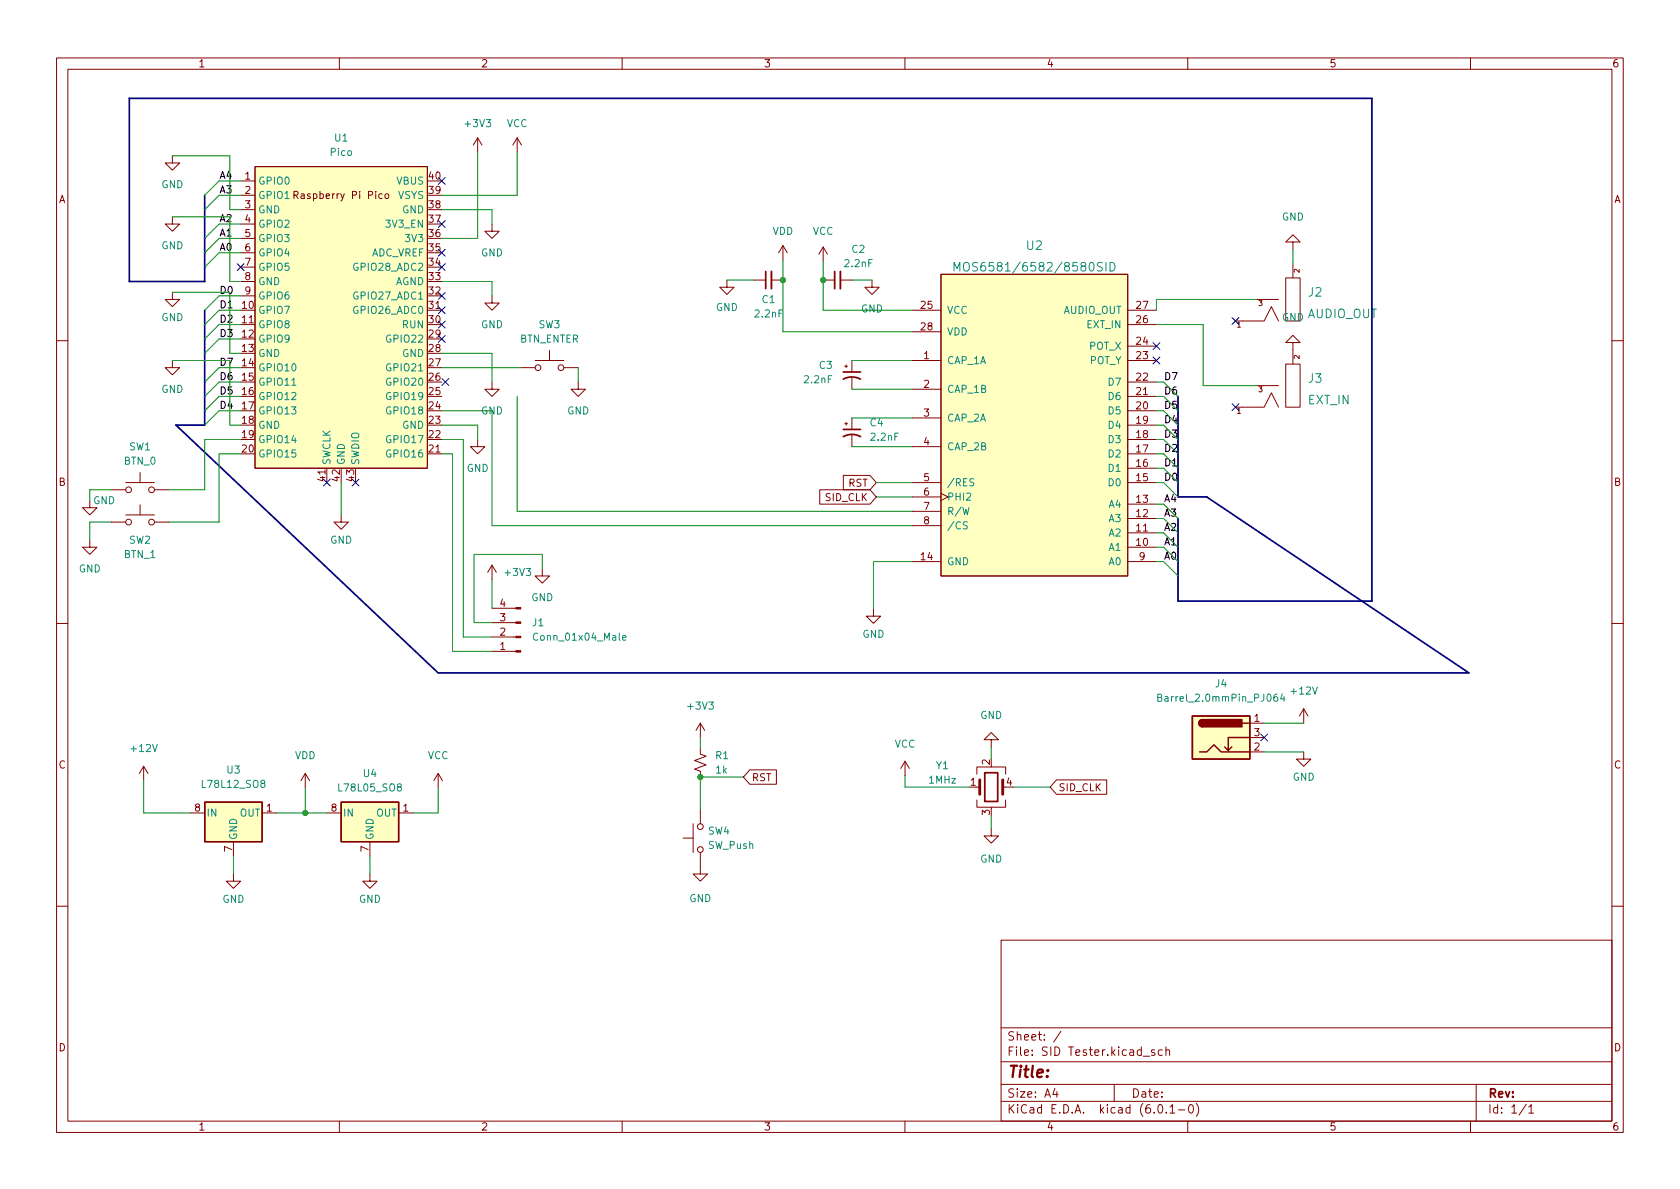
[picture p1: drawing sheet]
<svg xmlns="http://www.w3.org/2000/svg" width="297mm" height="210mm" viewBox="0 0 297 210" stroke-linecap="round" stroke-linejoin="round" font-family="sans-serif">
<path d="M0 .2h297v210.1h-297z" fill="#fff" stroke="#fff" stroke-width=".18"/>
<g fill="none" stroke="#840000" stroke-width=".18">
<path d="M10 10.2h277v190.1h-277zM12 12.2h273v186.1h-273zM60 10.2v2M110 10.2v2M160 10.2v2M210 10.2v2M260 10.2v2M30.5 27.6v1.2h1.2l-1.2 1.3-1.3-1.3h1.3M30.5 38.3v1.3h1.2l-1.2 1.3-1.3-1.3h1.3M42.5 32h2.6M42.5 34.5h2.6M42.5 37.1h2.6"/>
<path d="M42.5 39.6h2.6M45.1 29.5h30.5v53.3h-30.5zM52 34.5l.6-.1 .1-.1-.1-.3-.6-.2v1.3M52.3 34.5l.4 .6M67.6 34.3h-.4l-.2 .2 .1 .6h.5M68.1 34.4l.2-.1 .4 .1v.5l-.1 .2h-.3l-.2-.1zM84.5 24.4l-.8 1.2M84.5 24.4v2.5M84.5 24.4l.7 1.2M87 39.6v1.3h1.3l-1.3 1.3-1.3-1.3h1.3M91.4 24.4l-.7 1.2M91.4 24.4v2.5"/>
<path d="M91.4 24.4l.8 1.2M30.5 51.7v1.3h1.2l-1.2 1.2-1.3-1.2h1.3M42.5 57.4h2.6M42.5 42.2h2.6M42.5 44.7h2.6M42.5 47.2h2.6M42.5 49.8h2.6M42.5 52.3h2.6M75.6 54.9h2.5M87 52.3v1.3h1.3l-1.3 1.3-1.3-1.3h1.3M128.5 49.5v1.3h1.3l-1.3 1.3-1.2-1.3h1.2M133.3 49.5h2.1"/>
<path d="M136.4 49.5h2M138.4 43.4l-.7 1.3M138.4 43.4v2.6M138.4 43.4l.8 1.3M145.5 43.7l-.7 1.3M145.5 43.7v2.5M145.5 43.7l.8 1.3M145.5 49.5h2.1M148.6 49.5h2M154.2 49.5v1.3h1.2l-1.2 1.3-1.3-1.3h1.3M161.3 54.9h5.1M161.3 58.7h5.1"/>
<path d="M166.4 48.5h33v53.3h-33zM199.4 54.9h5.1M199.4 57.4h5.1M218.4 56.8h5.1l1.3-2.6 1.3 2.6M223.5 53h2.6M227.3 49.1h2.6v7.7h-2.6zM228.6 42.8h1.3l-1.3-1.3-1.3 1.3h1.3v1.3M228.6 46.6v2.5M10 60.2h2M30.5 63.7v1.3h1.2l-1.2 1.3-1.3-1.3h1.3M84.5 77.7v1.3h1.2l-1.2 1.3-1.3-1.3h1.3M87 67.6v1.2h1.3l-1.3 1.3-1.3-1.3h1.3"/>
<path d="M92.1 65h2.5M94.6 63.7h5.1M97.2 62v1.7M99.7 65h2.5M102.2 67.6v1.2h1.3l-1.3 1.3-1.2-1.3h1.2M149.4 74.9h.5M149.4 64.8h.5M149.6 64.5v.5M149.6 74.7v.5M150.6 63.7v2.1M150.6 66.8v2M150.6 73.9v2"/>
<path d="M150.6 77v2M161.3 63.7h5.1M161.3 68.8h5.1M161.3 73.9h5.1M161.3 79h5.1M199.4 63.7h5.1M199.4 77.7h5.1M199.4 75.2h5.1M199.4 72.6h5.1M199.4 70.1h5.1M199.4 67.6h5.1M199.4 61.2h5.1"/>
<path d="M218.4 72h5.1l1.3-2.5 1.3 2.5M223.5 68.2h2.6M227.3 64.4h2.6v7.6h-2.6zM228.6 60.6h1.3l-1.3-1.3-1.3 1.3h1.3v3.8M285 60.2h2M15.9 88.5v1.3h1.2l-1.2 1.3-1.3-1.3h1.3M15.9 95.5v1.3h1.2l-1.2 1.2-1.3-1.2h1.3M19.7 92.3h2.5M19.7 86.6h2.5M22.2 85.3h5.1M22.2 91.1h5.1M24.8 83.6v1.7"/>
<path d="M24.8 89.3v1.8M27.3 92.3h2.5M27.3 86.6h2.5M57.8 82.8v2.5M60.3 91.1v1.2h1.3l-1.3 1.3-1.2-1.3h1.2M75.6 80.3h2.5M87 99.9l-.8 1.3M87 99.9v2.6M87 99.9l.8 1.3M144.9 86.6h8.9l1.1 1.3-1.1 1.2h-8.9zM149.1 84.1h4.7l1.1 1.2-1.1 1.3h-4.7zM161.3 99.3h5.1"/>
<path d="M161.3 85.3h5.1M161.3 87.9h5.1M161.3 90.4h5.1M161.3 93h5.1M166.4 87.2l1.2 .7-1.2 .6M199.4 96.8h5.1M199.4 94.2h5.1M199.4 91.7h5.1M199.4 89.1h5.1M199.4 99.3h5.1M199.4 85.3h5.1M199.4 82.8h5.1"/>
<path d="M199.4 80.3h5.1M10 110.2h2M87 107.6h4.2M87 110.1h4.2M87 112.6h4.2M87 115.2h4.2M95.9 100.6v1.2h1.3l-1.3 1.3-1.3-1.3h1.3M154.4 107.7v1.3h1.3l-1.3 1.2-1.2-1.2h1.2M285 110.2h2M25.4 135.5l-.8 1.3M25.4 135.5v2.5M25.4 135.5l.8 1.3"/>
<path d="M54 136.8l-.8 1.2M54 136.8v2.5M54 136.8l.7 1.2M77.5 136.8l-.8 1.2M77.5 136.8v2.5M77.5 136.8l.7 1.2M123.8 132.3v1l1 .4-2 .8 2 .7-2 .8 1 .4v1M123.8 127.9v2.5M123.8 127.9l-.7 1.3M123.8 127.9l.8 1.3M132.6 136.1h4.7v2.6h-4.7l-1.2-1.3zM160 134.6v2.6"/>
<path d="M160 134.6l-.7 1.3M160 134.6l.8 1.3M172.7 136.9v-1.3h5.1v1.3M172.7 139.2h.5M175.3 130.8h1.2l-1.2-1.3-1.3 1.3h1.3v1.3M177.3 139.2h.5M186.8 137.9h8.9v2.6h-8.9l-1.1-1.3zM221 127.9h2.5M221 133h2.5M221 130.4h2.5M230.5 133v1.2h1.3l-1.3 1.3-1.3-1.3h1.3M230.5 125.3l-.8 1.3"/>
<path d="M230.5 125.3v2.6M230.5 125.3l.8 1.3M33.7 143.8h2.5M41.3 154.6v1.2h1.2l-1.2 1.3-1.3-1.3h1.3M41.3 148.8v2.6M46.4 143.8h2.5M57.8 143.8h2.5M65.4 154.6v1.2h1.3l-1.3 1.3-1.3-1.3h1.3M65.4 148.8v2.6M70.5 143.8h2.5M120.8 148.2h1.8M122.6 145.7v5"/>
<path d="M123.8 150.7v3.9h1.3l-1.3 1.2-1.2-1.2h1.2M123.8 143.1v2.6M172.7 141.5v1.2h5.1v-1.2M175.3 146.6v1.2h1.2l-1.2 1.3-1.3-1.3h1.3M10 160.2h2M177 166.3h108v32h-108zM285 160.2h2M60 198.3v2M110 198.3v2M160 198.3v2M177 194.8h108M177 191.8h108"/>
<path d="M177 187.8h108M177 181.8h108M186.5 192.5l-.4 1h1M186.9 193v1M187.6 182.4l-1.3 1.9M197 191.8v3M202.1 186.8h1.2M204.1 185.7l-.3-.1-.2 .2v.3l.5 .1v.4h-.5M204.9 195.4l.2-.1a.81 .81 0 0 1 .6 .7 .81 .81 0 0 1-.3 .8h-.2a.81 .81 0 0 1-.6-.6 .81 .81 0 0 1 .3-.8zM205.5 185.7l-.4-.1-.3 .3v.4l.1 .3h.6M206.1 185.8l.3-.2 .3 .1 .1 .9M206.1 185.1v1.5"/>
<path d="M206.2 196.7v.1M206.9 195.8l.4-.5v1.5M206.9 196.8h.8M208.4 196.3h1.1M210 198.3v2M210.4 195.4l.1-.1a.81 .81 0 0 1 .6 .7 .81 .81 0 0 1-.3 .8h-.2a.81 .81 0 0 1-.5-.6 .81 .81 0 0 1 .3-.8zM211.5 195.1a1.72 1.72 0 0 1 0 2.3M260 198.3v2M261 191.8v6.5M269.9 195.3l-1.3 1.9M270.3 195.8l.4-.5v1.5M270.3 196.8h.9"/>
<circle cx="95.1" cy="65" r=".51"/>
<circle cx="99.2" cy="65" r=".51"/>
<circle cx="22.7" cy="86.6" r=".51"/>
<circle cx="22.7" cy="92.3" r=".51"/>
<circle cx="26.8" cy="86.6" r=".51"/>
<circle cx="26.8" cy="92.3" r=".51"/>
<circle cx="123.8" cy="146.2" r=".51"/>
<circle cx="123.8" cy="150.2" r=".51"/>
</g>
<g fill="#ffffc2" stroke="#ffffc2" stroke-width=".18">
<path d="M60.3 141.9h10.2v6.9h-10.2z"/>
<path d="M166.4 48.5h33v53.3h-33z"/>
<path d="M210.8 126.6h10.2v7.6h-10.2z"/>
<path d="M36.2 141.9h10.2v6.9h-10.2z"/>
<path d="M45.1 29.5h30.5v53.3h-30.5z"/>
</g>
<path d="M210.8 126.6h10.2v7.6h-10.2zM212.1 133h1.3l1.2-1.3 1.3 1.3h5.1M212.6 127.2a.64 .64 0 0 0-.6 .7 .64 .64 0 0 0 .6 .6M217.8 132.1l-.6 .6M219.7 127.9h1.3M221 130.4h-3.8v2.3l-.7-.6M36.2 141.9h10.2v6.9h-10.2zM60.3 141.9h10.2v6.9h-10.2z" fill="none" stroke="#840000" stroke-width=".25"/>
<path d="M168.7 47.9v-1.5l.5 1.1 .5-1.1v1.5M170.4 46.6a.51 .51 0 0 1 .6-.2 .51 .51 0 0 1 .4 .5v.5a.51 .51 0 0 1-.5 .5 .51 .51 0 0 1-.5-.5zM195.5 46.4v1.5M196.3 46.4a.77 .77 0 0 1 .8 .8 .77 .77 0 0 1-.8 .7zM51.6 68.1h.7M171 92.3h-.5l-.1 .1v.3l.5 .3 .1 .3-.2 .2h-.5M172.2 84.7l-.5-.1-.2 .2v.3l.6 .3 .1 .3-.3 .2h-.4M110.1 112.8l.6-.1-.1-.3h-.3l-.2 .2v.6h.5M204.7 123.3h.6l.1-.2-.1-.2-.6-.2v1.3h.5l.2-.1v-.3l-.3-.3M225.8 122.7l-.3 .1a.86 .86 0 0 0 0 1.2l.4-.1v-.4l-.2-.3h-.2l-.3 .3M226.7 122.7l-.3 .9h.8M227 123.2v.8" fill="none" stroke="#008484" stroke-width=".18"/>
<g fill="#840000" stroke="#840000" stroke-width=".18">
<path d="M91.2 107.4h.9v.3h-.9z"/>
<path d="M91.2 110h.9v.2h-.9z"/>
<path d="M91.2 112.5h.9v.3h-.9z"/>
<path d="M91.2 115.1h.9v.2h-.9z"/>
</g>
<path d="M136.4 48v3M148.6 48v3" fill="none" stroke="#840000" stroke-width=".33"/>
<path d="M135.4 48v3M147.6 48v3M149.1 75.9h3M149.1 65.8h3M149.1 77.2a3.2 3.2 0 0 1 3 0M149.1 67.1a3.2 3.2 0 0 1 3 0M174.1 136.6h2.3v5.1h-2.3z" fill="none" stroke="#840000" stroke-width=".3"/>
<g fill="#840000" stroke="#840000" stroke-width=".25">
<path d="M212.1 127.4l.5-.2v1.3a.64 .64 0 0 1-.6-.4 .64 .64 0 0 1 .1-.7z"/>
<path d="M212.6 127.2h7v1.3h-7z"/>
</g>
<path d="M173.2 137.9v2.6M177.3 137.9v2.6" fill="none" stroke="#840000" stroke-width=".51"/>
<path d="M36.2 34.5v15.3h-13.3v-32.4h219.7v88.9h-34.3v-14.6M36.2 54.9v20.3h-5.1l46.4 43.8h182.2l-46.3-31.1h-5.1v-17.8" fill="none" stroke="#000084" stroke-width=".3"/>
<g fill="none" stroke="#008400" stroke-width=".18">
<path d="M30.5 27.6h10.1v9.5h1.9M30.5 38.3h10.1v11.5h1.9M42.5 34.5h-3.8l-2.5 2.6M42.5 32h-3.8l-2.5 2.5M42.5 39.6h-3.8l-2.5 2.6M78.1 37.1h8.9v2.5M84.5 26.9v15.3h-6.4M91.4 26.9v7.6h-13.3M30.5 51.7h10.1v10.8h1.9M42.5 57.4h-3.8l-2.5 2.5M42.5 59.9h-3.8l-2.5 2.6M42.5 42.2h-3.8l-2.5 2.5"/>
<path d="M42.5 52.3h-3.8l-2.5 2.6M42.5 54.9h-3.8l-2.5 2.5M42.5 44.7h-3.8l-2.5 2.5M78.1 49.8h8.9v2.5M128.5 49.5h4.8M138.4 46v12.7h22.9M145.5 46.2v8.7h15.8M150.6 49.5h3.6M204.5 57.4h8.2v10.8h9.5M222.2 53h-17.7v1.9M228.6 44.1v2.5M30.5 63.7h10.1v11.5h1.9"/>
<path d="M42.5 77.7h-6.3v8.9h-6.4M42.5 70.1h-3.8l-2.5 2.5M42.5 72.6h-3.8l-2.5 2.6M42.5 67.6h-3.8l-2.5 2.5M42.5 65h-3.8l-2.5 2.6M78.1 77.7h3.8v34.9h5.1M78.1 75.2h6.4v2.5M78.1 72.6h8.9v20.4h74.3M78.1 62.5h8.9v5.1M78.1 65h14M91.4 70.1v20.3h69.9M102.2 65v2.6"/>
<path d="M150.6 73.9h10.7M150.6 68.8h10.7M150.6 79h10.7M150.6 63.7h10.7M204.5 77.7h1.2l2.6 2.6M204.5 70.1h1.2l2.6 2.5M204.5 75.2h1.2l2.6 2.5M204.5 72.6h1.2l2.6 2.6M204.5 67.6h1.2l2.6 2.5M19.7 92.3h-3.8v3.2M19.7 86.6h-3.8v1.9M42.5 80.3h-3.8v12h-8.9"/>
<path d="M60.3 85.3v5.8M78.1 80.3h1.9v34.9h7M154.9 85.3h6.4M154.9 87.9h6.4M161.3 99.3h-6.9v8.4M204.5 80.3h1.2l2.6 2.5M204.5 85.3h1.2l2.6 2.6M204.5 99.3h1.2l2.6 2.5M204.5 96.8h1.2l2.6 2.5M204.5 94.2h1.2l2.6 2.6M204.5 91.7h1.2l2.6 2.5M204.5 89.1h1.2l2.6 2.6"/>
<path d="M204.5 82.8h1.2l2.6 2.5M87 102.5v5.1M95.9 100.6v-2.6h-12.1v12.1h3.2M25.4 138v5.8h8.3M54 139.3v4.5M77.5 139.3v4.5h-4.5M123.8 130.4v1.9M131.4 137.4h-7.6v5.7M160 137.2v2h11.4M175.3 132.1v2M179.1 139.2h6.6M223.5 133h7"/>
<path d="M223.5 127.9h7M41.3 151.4v3.2M48.9 143.8h8.9M65.4 151.4v3.2M175.3 144.3v2.3"/>
</g>
<g fill="none" stroke="#000084" stroke-width=".18">
<path d="M77.5 39l1.2 1.2M77.5 31.4l1.2 1.2M78.7 39l-1.2 1.2M78.7 31.4l-1.2 1.2M41.9 46.6l1.3 1.2M43.2 46.6l-1.3 1.2M77.5 44.1l1.2 1.2M77.5 46.6l1.2 1.2M77.5 51.7l1.2 1.2M77.5 56.8l1.2 1.2M77.5 54.2l1.2 1.3M77.5 59.3l1.2 1.2"/>
<path d="M78.7 44.1l-1.2 1.2M78.7 46.6l-1.2 1.2M78.7 51.7l-1.2 1.2M78.7 56.8l-1.2 1.2M78.7 54.2l-1.2 1.3M78.7 59.3l-1.2 1.2M217.8 56.2l1.2 1.2M219 56.2l-1.2 1.2M78.1 66.9l1.2 1.3M79.3 66.9l-1.2 1.3M203.9 63.1l1.2 1.3M203.9 60.6l1.2 1.2"/>
<path d="M205.1 63.1l-1.2 1.3M205.1 60.6l-1.2 1.2M217.8 71.4l1.2 1.2M219 71.4l-1.2 1.2M57.2 84.7l1.2 1.2M58.4 84.7l-1.2 1.2M62.3 84.7l1.2 1.2M63.5 84.7l-1.2 1.2M222.9 129.8l1.2 1.2M224.1 129.8l-1.2 1.2"/>
</g>
<g fill="#008400" stroke="#008400" stroke-width=".18">
<circle cx="54" cy="143.8" r=".46"/>
<circle cx="123.8" cy="137.4" r=".46"/>
<circle cx="138.4" cy="49.5" r=".46"/>
<circle cx="145.5" cy="49.5" r=".46"/>
</g>
<text font-size="2.8" fill="#840000" x="178" y="190.6">Title:</text>
<g font-size="2.1" fill="#008484">
<text x="181.5" y="44.2">U2</text>
<text x="171" y="48">MOS6581/6582/8580SID</text>
<text x="231.4" y="52.4">J2</text>
<text x="231.1" y="56.3">AUDIO_OUT</text>
<text x="231.3" y="71.5">EXT_IN</text>
<text x="231.4" y="67.7">J3</text>
</g>
<g font-size="2.1" fill="#840000">
<text x="178" y="184">Sheet: /</text>
<text x="178" y="186.7">File: SID Tester.kicad_sch</text>
<text x="178" y="196.9">KiCad E.D.A. kicad (6.0.1-0)</text>
<text x="178" y="194.1">Size: A4</text>
<text x="200" y="194.1">Date:</text>
<text x="263" y="194.1">Rev:</text>
<text x="263" y="196.9">Id: 1/1</text>
</g>
<g font-size="1.8" fill="#840000">
<text x="35" y="11.9">1</text>
<text x="85" y="11.9">2</text>
<text x="135" y="11.9">3</text>
<text x="185" y="11.9">4</text>
<text x="235" y="11.9">5</text>
<text x="285" y="11.9">6</text>
<text x="10.3" y="35.9">A</text>
<text x="43.3" y="31.7">1</text>
<text x="43.3" y="34.3">2</text>
<text x="52.8" y="35.2">Raspberry Pi Pico</text>
<text x="75.9" y="34.3">39</text>
<text x="75.9" y="31.7">40</text>
<text x="285.3" y="35.9">A</text>
<text x="43.3" y="36.8">3</text>
<text x="43.3" y="39.4">4</text>
<text x="43.3" y="41.9">5</text>
<text x="75.9" y="41.9">36</text>
<text x="75.9" y="39.4">37</text>
<text x="75.9" y="36.8">38</text>
<text x="43.3" y="44.4">6</text>
<text x="43.3" y="47">7</text>
<text x="75.9" y="47">34</text>
<text x="75.9" y="44.4">35</text>
<text x="43.3" y="49.5">8</text>
<text x="43.3" y="52.1">9</text>
<text x="75.9" y="52.1">32</text>
<text x="75.9" y="49.5">33</text>
<text x="42.8" y="54.6">10</text>
<text x="42.8" y="57.1">11</text>
<text x="42.8" y="59.7">12</text>
<text x="75.9" y="59.7">29</text>
<text x="75.9" y="57.1">30</text>
<text x="75.9" y="54.6">31</text>
<text x="162.8" y="54.6">25</text>
<text x="162.8" y="58.4">28</text>
<text x="200.9" y="57.1">26</text>
<text x="200.9" y="54.6">27</text>
<text x="42.8" y="62.2">13</text>
<text x="42.8" y="64.8">14</text>
<text x="75.9" y="64.8">27</text>
<text x="75.9" y="62.2">28</text>
<text x="163.3" y="63.5">1</text>
<text x="200.9" y="63.5">23</text>
<text x="200.9" y="61">24</text>
<text x="42.8" y="67.3">15</text>
<text x="42.8" y="69.8">16</text>
<text x="75.9" y="69.8">25</text>
<text x="75.9" y="67.3">26</text>
<text x="163.3" y="68.6">2</text>
<text x="200.9" y="69.8">21</text>
<text x="200.9" y="67.3">22</text>
<text x="42.8" y="72.4">17</text>
<text x="42.8" y="74.9">18</text>
<text x="42.8" y="77.5">19</text>
<text x="75.9" y="77.5">22</text>
<text x="75.9" y="74.9">23</text>
<text x="75.9" y="72.4">24</text>
<text x="163.3" y="73.7">3</text>
<text x="200.9" y="77.5">18</text>
<text x="200.9" y="74.9">19</text>
<text x="200.9" y="72.4">20</text>
<text x="42.8" y="80">20</text>
<text x="75.9" y="80">21</text>
<text x="163.3" y="78.7">4</text>
<text x="200.9" y="82.5">16</text>
<text x="200.9" y="80">17</text>
<text x="10.3" y="85.9">B</text>
<text x="57.5" y="85.1" transform="rotate(-90 57.5 85.1)">41</text>
<text x="60.1" y="85.1" transform="rotate(-90 60.1 85.1)">42</text>
<text x="62.6" y="85.1" transform="rotate(-90 62.6 85.1)">43</text>
<text x="145.9" y="88.6">SID_CLK</text>
<text x="150" y="86.1">RST</text>
<text x="163.3" y="85.1">5</text>
<text x="163.3" y="87.6">6</text>
<text x="200.9" y="88.9">13</text>
<text x="200.9" y="85.1">15</text>
<text x="285.3" y="85.9">B</text>
<text x="163.3" y="90.2">7</text>
<text x="163.3" y="92.7">8</text>
<text x="200.9" y="94">11</text>
<text x="200.9" y="91.4">12</text>
<text x="162.8" y="99.1">14</text>
<text x="200.9" y="96.5">10</text>
<text x="201.4" y="99.1">9</text>
<text x="88.4" y="107.3">4</text>
<text x="88.4" y="112.4">2</text>
<text x="88.4" y="109.8">3</text>
<text x="88.4" y="114.9">1</text>
<text x="221.8" y="127.6">1</text>
<text x="221.8" y="130.2">3</text>
<text x="10.3" y="135.9">C</text>
<text x="175" y="135.2" transform="rotate(-90 175 135.2)">2</text>
<text x="221.8" y="132.7">2</text>
<text x="285.3" y="135.9">C</text>
<text x="34.4" y="143.5">8</text>
<text x="47.1" y="143.5">1</text>
<text x="58.6" y="143.5">8</text>
<text x="71.3" y="143.5">1</text>
<text x="132.9" y="138.1">RST</text>
<text x="171.6" y="138.9">1</text>
<text x="177.9" y="138.9">4</text>
<text x="187.1" y="139.9">SID_CLK</text>
<text x="175" y="144.1" transform="rotate(-90 175 144.1)">3</text>
<text x="41" y="150.6" transform="rotate(-90 41 150.6)">7</text>
<text x="65.2" y="150.6" transform="rotate(-90 65.2 150.6)">7</text>
<text x="10.3" y="185.9">D</text>
<text x="285.3" y="185.9">D</text>
<text x="35" y="199.9">1</text>
<text x="85" y="199.9">2</text>
<text x="135" y="199.9">3</text>
<text x="185" y="199.9">4</text>
<text x="235" y="199.9">5</text>
<text x="285" y="199.9">6</text>
</g>
<g font-size="1.8" fill="#008484">
<text x="82.4" y="22.5">+3V3</text>
<text x="89.6" y="22.5">VCC</text>
<text x="58.5" y="27.6">Pico</text>
<text x="59.2" y="25">U1</text>
<text x="28.5" y="33.3">GND</text>
<text x="45.6" y="32.6">GPIO0</text>
<text x="45.6" y="35.2">GPIO1</text>
<text x="70.1" y="32.6">VBUS</text>
<text x="70.3" y="35.2">VSYS</text>
<text x="45.6" y="37.7">GND</text>
<text x="45.6" y="40.3">GPIO2</text>
<text x="68.5" y="40.3">3V3_EN</text>
<text x="71.1" y="37.7">GND</text>
<text x="136.6" y="41.5">VDD</text>
<text x="143.7" y="41.5">VCC</text>
<text x="226.6" y="39">GND</text>
<text x="28.5" y="44.1">GND</text>
<text x="45.6" y="42.8">GPIO3</text>
<text x="45.6" y="45.3">GPIO4</text>
<text x="45.6" y="47.9">GPIO5</text>
<text x="62.9" y="47.9">GPIO28_ADC2</text>
<text x="65.5" y="45.3">ADC_VREF</text>
<text x="71.9" y="42.8">3V3</text>
<text x="85" y="45.3">GND</text>
<text x="149.5" y="47.2">2.2nF</text>
<text x="150.6" y="44.7">C2</text>
<text x="45.6" y="50.4">GND</text>
<text x="45.6" y="53">GPIO6</text>
<text x="62.9" y="53">GPIO27_ADC1</text>
<text x="69.8" y="50.4">AGND</text>
<text x="134.8" y="53.6">C1</text>
<text x="28.5" y="56.8">GND</text>
<text x="45.6" y="55.5">GPIO7</text>
<text x="45.6" y="58">GPIO8</text>
<text x="62.9" y="55.5">GPIO26_ADC0</text>
<text x="71.2" y="58">RUN</text>
<text x="85" y="58">GND</text>
<text x="95.2" y="58">SW3</text>
<text x="126.6" y="55">GND</text>
<text x="133.6" y="56.1">2.2nF</text>
<text x="152.2" y="55.2">GND</text>
<text x="167.4" y="55.5">VCC</text>
<text x="167.4" y="59.3">VDD</text>
<text x="188" y="55.5">AUDIO_OUT</text>
<text x="192.2" y="58">EXT_IN</text>
<text x="226.6" y="56.8">GND</text>
<text x="45.6" y="60.6">GPIO9</text>
<text x="45.6" y="63.1">GND</text>
<text x="45.6" y="65.7">GPIO10</text>
<text x="68.7" y="65.7">GPIO21</text>
<text x="68.7" y="60.6">GPIO22</text>
<text x="71.1" y="63.1">GND</text>
<text x="91.8" y="60.6">BTN_ENTER</text>
<text x="144.9" y="65.2">C3</text>
<text x="167.4" y="64.4">CAP_1A</text>
<text x="192.6" y="64.4">POT_Y</text>
<text x="192.6" y="61.8">POT_X</text>
<text x="28.5" y="69.5">GND</text>
<text x="45.6" y="68.2">GPIO11</text>
<text x="45.6" y="70.7">GPIO12</text>
<text x="68.7" y="70.7">GPIO19</text>
<text x="68.7" y="68.2">GPIO20</text>
<text x="142.3" y="67.8">2.2nF</text>
<text x="167.4" y="69.5">CAP_1B</text>
<text x="196.1" y="70.7">D6</text>
<text x="196.1" y="68.2">D7</text>
<text x="45.6" y="73.3">GPIO13</text>
<text x="45.6" y="75.8">GND</text>
<text x="68.7" y="73.3">GPIO18</text>
<text x="71.1" y="75.8">GND</text>
<text x="85" y="73.3">GND</text>
<text x="100.3" y="73.3">GND</text>
<text x="153.9" y="75.4">C4</text>
<text x="154.1" y="77.9">2.2nF</text>
<text x="167.4" y="74.5">CAP_2A</text>
<text x="196.1" y="75.8">D4</text>
<text x="196.1" y="73.3">D5</text>
<text x="22" y="82.2">BTN_0</text>
<text x="22.8" y="79.6">SW1</text>
<text x="45.6" y="78.4">GPIO14</text>
<text x="45.6" y="80.9">GPIO15</text>
<text x="58.4" y="82.3" transform="rotate(-90 58.4 82.3)">SWCLK</text>
<text x="61" y="82.3" transform="rotate(-90 61 82.3)">GND</text>
<text x="63.5" y="82.3" transform="rotate(-90 63.5 82.3)">SWDIO</text>
<text x="68.7" y="80.9">GPIO16</text>
<text x="68.7" y="78.4">GPIO17</text>
<text x="82.5" y="83.4">GND</text>
<text x="167.4" y="79.6">CAP_2B</text>
<text x="196.1" y="83.4">D1</text>
<text x="196.1" y="80.9">D2</text>
<text x="196.1" y="78.4">D3</text>
<text x="16.4" y="89.1">GND</text>
<text x="167.4" y="86">/RES</text>
<text x="167.4" y="88.5">PHI2</text>
<text x="196.1" y="89.8">A4</text>
<text x="196.1" y="86">D0</text>
<text x="167.4" y="91.1">R/W</text>
<text x="167.4" y="93.6">/CS</text>
<text x="196.1" y="94.9">A2</text>
<text x="196.1" y="92.3">A3</text>
<text x="13.9" y="101.2">GND</text>
<text x="22" y="98.7">BTN_1</text>
<text x="22.8" y="96.1">SW2</text>
<text x="58.4" y="96.1">GND</text>
<text x="89.4" y="101.8">+3V3</text>
<text x="167.4" y="99.9">GND</text>
<text x="196.1" y="97.4">A1</text>
<text x="196.1" y="99.9">A0</text>
<text x="93.9" y="106.3">GND</text>
<text x="94.2" y="110.7">J1</text>
<text x="94.8" y="113.3">Conn_01x04_Male</text>
<text x="152.5" y="112.8">GND</text>
<text x="121.7" y="125.5">+3V3</text>
<text x="205.6" y="124.1">Barrel_2.0mmPin_PJ064</text>
<text x="214.9" y="121.5">J4</text>
<text x="228.4" y="122.8">+12V</text>
<text x="173.3" y="127.1">GND</text>
<text x="23.3" y="133">+12V</text>
<text x="40.1" y="136.8">U3</text>
<text x="52.1" y="134.2">VDD</text>
<text x="64.3" y="137.4">U4</text>
<text x="75.6" y="134.2">VCC</text>
<text x="126.6" y="134.2">R1</text>
<text x="126.6" y="136.8">1k</text>
<text x="158.2" y="132.2">VCC</text>
<text x="165.5" y="136">Y1</text>
<text x="36" y="139.3">L78L12_SO8</text>
<text x="60.1" y="139.9">L78L05_SO8</text>
<text x="164.3" y="138.6">1MHz</text>
<text x="228.5" y="138">GND</text>
<text x="36.4" y="144.4">IN</text>
<text x="41.9" y="148.6" transform="rotate(-90 41.9 148.6)">GND</text>
<text x="42.4" y="144.4">OUT</text>
<text x="60.6" y="144.4">IN</text>
<text x="66" y="148.6" transform="rotate(-90 66 148.6)">GND</text>
<text x="66.5" y="144.4">OUT</text>
<text x="125.2" y="147.6">SW4</text>
<text x="125.2" y="150.1">SW_Push</text>
<text x="173.3" y="152.5">GND</text>
<text x="39.3" y="159.6">GND</text>
<text x="63.4" y="159.6">GND</text>
<text x="121.9" y="159.5">GND</text>
</g>
<g font-size="1.8">
<text x="38.7" y="31.6">A4</text>
<text x="38.7" y="34.2">A3</text>
<text x="38.7" y="41.8">A1</text>
<text x="38.7" y="39.3">A2</text>
<text x="38.7" y="44.3">A0</text>
<text x="38.7" y="52">D0</text>
<text x="38.7" y="54.5">D1</text>
<text x="38.7" y="57">D2</text>
<text x="38.7" y="59.6">D3</text>
<text x="38.7" y="64.7">D7</text>
<text x="38.7" y="69.7">D5</text>
<text x="38.7" y="67.2">D6</text>
<text x="205.7" y="69.7">D6</text>
<text x="205.7" y="67.2">D7</text>
<text x="38.7" y="72.3">D4</text>
<text x="205.7" y="72.3">D5</text>
<text x="205.7" y="77.4">D3</text>
<text x="205.7" y="74.8">D4</text>
<text x="205.7" y="79.9">D2</text>
<text x="205.7" y="82.4">D1</text>
<text x="205.7" y="88.8">A4</text>
<text x="205.7" y="85">D0</text>
<text x="205.7" y="93.9">A2</text>
<text x="205.7" y="91.3">A3</text>
<text x="205.7" y="99">A0</text>
<text x="205.7" y="96.4">A1</text>
</g>
<g font-size="1.2" fill="#840000">
<text x="229.7" y="48.2" transform="rotate(-90 229.7 48.2)">2</text>
<text x="218.7" y="57.9">1</text>
<text x="222.5" y="54.1">3</text>
<text x="229.7" y="63.5" transform="rotate(-90 229.7 63.5)">2</text>
<text x="222.5" y="69.3">3</text>
<text x="218.7" y="73.1">1</text>
</g>
</svg>
